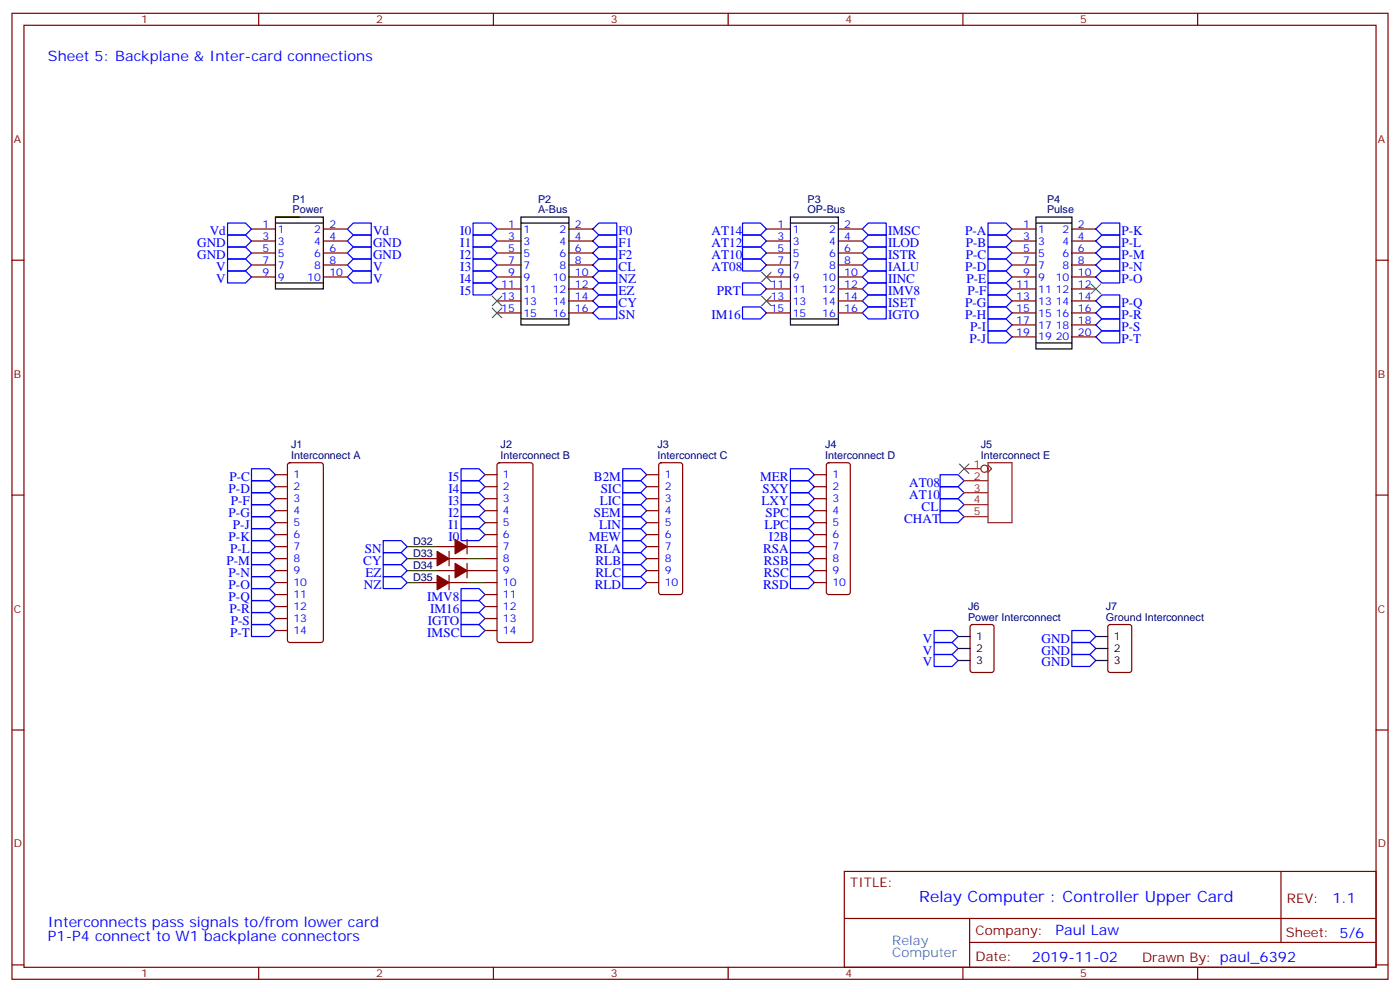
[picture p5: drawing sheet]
<svg xmlns="http://www.w3.org/2000/svg" width="412mm" height="292mm" viewBox="0 0 412 292" stroke-linecap="round" stroke-linejoin="round" font-family="sans-serif">
<g fill="none" stroke="#870000" stroke-width=".35">
<path d="M3.5 3.9h405.4v284.4h-405.4zM7.1 7.4h398.2v277.3h-398.2zM76.2 3.9v3.5M145.3 3.9v3.5M214.5 3.9v3.5M283.6 3.9v3.5M352.8 3.9v3.5M3.5 76.6h3.6M74.1 67.4h7M74.1 70.9h7M74.1 74.5h7M74.1 78h7"/>
<path d="M95.2 67.4h7.1M95.2 70.9h7.1M95.2 74.5h7.1M95.2 78h7.1M146.4 67.4h7.1M146.4 70.9h7.1M146.4 74.5h7.1M146.4 78h7.1M167.6 67.4h7M167.6 70.9h7M167.6 74.5h7M167.6 78h7"/>
<path d="M225.8 67.4h7M225.8 70.9h7M225.8 74.5h7M225.8 78h7M246.9 67.4h7.1M246.9 70.9h7.1M246.9 74.5h7.1M246.9 78h7.1M298.1 67.4h7.1M298.1 70.9h7.1M298.1 74.5h7.1M298.1 78h7.1"/>
<path d="M315.7 67.4h7.1M315.7 70.9h7.1M315.7 74.5h7.1M315.7 78h7.1M405.3 76.6h3.6M74.1 81.5h7M95.2 81.5h7.1M146.4 81.5h7.1M146.4 85.1h7.1M146.4 88.6h7.1M146.4 92.1h7.1M167.6 81.5h7"/>
<path d="M167.6 85.1h7M167.6 88.6h7M167.6 92.1h7M225.8 81.5h7M225.8 85.1h7M225.8 88.6h7M225.8 92.1h7M246.9 81.5h7.1M246.9 85.1h7.1M246.9 88.6h7.1M246.9 92.1h7.1M298.1 81.5h7.1"/>
<path d="M298.1 85.1h7.1M298.1 88.6h7.1M298.1 92.1h7.1M298.1 95.6h7.1M298.1 99.2h7.1M315.7 81.5h7.1M315.7 85.1h7.1M315.7 88.6h7.1M315.7 92.1h7.1M315.7 95.6h7.1M315.7 99.2h7.1M81.1 139.7h3.6"/>
<path d="M84.9 136.4l.5-.2h9.1l.5 .2 .2 .5v51.5l-.2 .5-.5 .2h-9.1l-.5-.2-.2-.5v-51.5zM142.9 139.7h3.5M146.6 136.4l.5-.2h9.2l.5 .2 .2 .5v51.5l-.2 .5-.5 .2h-9.2l-.5-.2-.2-.5v-51.5zM190.5 139.7h3.5M194.3 136.4l.4-.2h5.7l.5 .2 .2 .5v37.4l-.3 .5-.4 .2h-5.7l-.5-.2-.2-.5v-37.4zM239.9 139.7h3.5M243.7 136.4l.4-.2h5.7l.5 .2 .2 .5v37.4l-.3 .5-.4 .2h-5.7l-.5-.2-.2-.5v-37.4zM3.5 145.7h3.6M81.1 143.3h3.6M81.1 146.8h3.6M81.1 150.3h3.6M81.1 153.8h3.6"/>
<path d="M81.1 157.4h3.6M137.6 158.8v4.2M142.9 143.3h3.5M142.9 146.8h3.5M142.9 150.3h3.5M142.9 153.8h3.5M142.9 157.4h3.5M190.5 143.3h3.5M190.5 146.8h3.5M190.5 150.3h3.5M190.5 153.8h3.5M190.5 157.4h3.5"/>
<path d="M239.9 143.3h3.5M239.9 146.8h3.5M239.9 150.3h3.5M239.9 153.8h3.5M239.9 157.4h3.5M405.3 145.7h3.6M81.1 160.9h3.6M81.1 164.4h3.6M81.1 168h3.6M81.1 171.5h3.6M81.1 175h3.6M81.1 178.5h3.6"/>
<path d="M123.5 164.4h5.3M123.5 171.5h5.3M128.8 160.9h5.3M128.8 168h5.3M132.3 164.4h5.3M132.3 171.5h5.3M132.3 162.3v4.2M132.3 169.4v4.2M137.6 160.9h8.8M137.6 168h8.8M137.6 165.8v4.3M142.9 164.4h3.5"/>
<path d="M142.9 171.5h3.5M142.9 175h3.5M142.9 178.5h3.5M190.5 160.9h3.5M190.5 164.4h3.5M190.5 168h3.5M190.5 171.5h3.5M239.9 160.9h3.5M239.9 164.4h3.5M239.9 168h3.5M239.9 171.5h3.5M81.1 182.1h3.6"/>
<path d="M81.1 185.6h3.6M142.9 182.1h3.5M142.9 185.6h3.5M286 184l.5-.2h5.6l.7 .5v12.9l-.5 .7h-5.8l-.7-.4v-13zM326.6 184l.4-.2h5.7l.6 .5 .1 12.9-.5 .7h-5.9l-.6-.4-.1-13zM3.5 214.9h3.6M405.3 214.9h3.6M248.7 256.5h156.6v28.2h-156.6zM377.3 256.5v20.9M248.7 270.4h156.5M285.6 277.4h119.6M285.6 270.4v14.1"/>
<path d="M3.5 284h3.6M76.2 284.7v3.6M145.3 284.7v3.6M214.5 284.7v3.6M283.6 284.7v3.6M352.8 284.7v3.6M405.3 284h3.6"/>
</g>
<g fill="none" stroke="#00f" stroke-width=".35">
<path d="M67 79.8h5.3l1.8 1.7-1.8 1.8h-5.3zM67 76.2h5.3l1.8 1.8-1.8 1.8h-5.3zM67 72.7h5.3l1.8 1.8-1.8 1.7h-5.3zM67 69.2h5.3l1.8 1.7-1.8 1.8h-5.3zM67 65.7h5.3l1.8 1.7-1.8 1.8h-5.3zM104.1 79.8h5.3v3.5h-5.3l-1.8-1.8zM104.1 76.2h5.3v3.6h-5.3l-1.8-1.8zM104.1 72.7h5.3v3.5h-5.3l-1.8-1.7zM104.1 69.2h5.3v3.5h-5.3l-1.8-1.8zM104.1 65.7h5.3v3.5h-5.3l-1.8-1.8zM139.3 79.8h5.3l1.8 1.7-1.8 1.8h-5.3zM139.3 76.2h5.3l1.8 1.8-1.8 1.8h-5.3z"/>
<path d="M139.3 72.7h5.3l1.8 1.8-1.8 1.7h-5.3zM139.3 69.2h5.3l1.8 1.7-1.8 1.8h-5.3zM139.3 65.7h5.3l1.8 1.7-1.8 1.8h-5.3zM174.6 74.5l1.8-1.8h5.3v3.5h-5.3zM174.6 70.9l1.8-1.7h5.3v3.5h-5.3zM174.6 67.4l1.8-1.7h5.3v3.5h-5.3zM176.4 79.8h5.3v3.5h-5.3l-1.8-1.8zM176.4 76.2h5.3v3.6h-5.3l-1.8-1.8zM218.7 65.7h5.3l1.8 1.7-1.8 1.8h-5.3zM218.7 69.2h5.3l1.8 1.7-1.8 1.8h-5.3zM218.7 72.7h5.3l1.8 1.8-1.8 1.7h-5.3zM218.7 76.2h5.3l1.8 1.8-1.8 1.8h-5.3z"/>
<path d="M255.8 65.7h5.3v3.5h-5.3l-1.8-1.8zM255.8 69.2h5.3v3.5h-5.3l-1.8-1.8zM255.8 72.7h5.3v3.5h-5.3l-1.8-1.7zM255.8 76.2h5.3v3.6h-5.3l-1.8-1.8zM255.8 79.8h5.3v3.5h-5.3l-1.8-1.8zM291 79.8h5.3l1.8 1.7-1.8 1.8h-5.3zM291 76.2h5.3l1.8 1.8-1.8 1.8h-5.3zM291 72.7h5.3l1.8 1.8-1.8 1.7h-5.3zM291 69.2h5.3l1.8 1.7-1.8 1.8h-5.3zM291 65.7h5.3l1.8 1.7-1.8 1.8h-5.3zM322.8 70.9l1.8-1.7h5.2v3.5h-5.2zM324.6 76.2h5.2v3.6h-5.2l-1.8-1.8z"/>
<path d="M324.6 72.7h5.2v3.5h-5.2l-1.8-1.7zM324.6 65.7h5.2v3.5h-5.2l-1.8-1.8zM139.3 83.3h5.3l1.8 1.8-1.8 1.7h-5.3zM174.6 92.1l1.8-1.8h5.3v3.6h-5.3zM174.6 85.1l1.8-1.8h5.3v3.5h-5.3zM176.4 86.8h5.3v3.5h-5.3l-1.8-1.7zM218.7 90.3h5.3l1.8 1.8-1.8 1.8h-5.3zM218.7 83.3h5.3l1.8 1.8-1.8 1.7h-5.3zM255.8 83.3h5.3v3.5h-5.3l-1.8-1.7zM255.8 86.8h5.3v3.5h-5.3l-1.8-1.7zM255.8 90.3h5.3v3.6h-5.3l-1.8-1.8zM291 97.4h5.3l1.8 1.8-1.8 1.7h-5.3z"/>
<path d="M291 93.9h5.3l1.8 1.7-1.8 1.8h-5.3zM291 90.3h5.3l1.8 1.8-1.8 1.8h-5.3zM291 86.8h5.3l1.8 1.8-1.8 1.7h-5.3zM291 83.3h5.3l1.8 1.8-1.8 1.7h-5.3zM322.8 88.6l1.8-1.8h5.2v3.5h-5.2zM322.8 81.5l1.8-1.7h5.2v3.5h-5.2zM324.6 97.4h5.2v3.5h-5.2l-1.8-1.7zM324.6 93.9h5.2v3.5h-5.2l-1.8-1.8zM324.6 90.3h5.2v3.6h-5.2l-1.8-1.8zM74.1 138h5.3l1.7 1.7-1.7 1.8h-5.3zM135.8 138h5.3l1.8 1.7-1.8 1.8h-5.3zM183.4 138h5.3l1.8 1.7-1.8 1.8h-5.3z"/>
<path d="M232.8 138h5.3l1.8 1.7-1.8 1.8h-5.3zM276.9 139.7h5.3l1.8 1.8-1.8 1.8h-5.3zM74.1 159.1h5.3l1.7 1.8-1.7 1.8h-5.3zM74.1 155.6h5.3l1.7 1.8-1.7 1.7h-5.3zM74.1 152.1h5.3l1.7 1.7-1.7 1.8h-5.3zM74.1 148.6h5.3l1.7 1.7-1.7 1.8h-5.3zM74.1 145h5.3l1.7 1.8-1.7 1.8h-5.3zM74.1 141.5h5.3l1.7 1.8-1.7 1.7h-5.3zM112.9 159.1h5.3l1.7 1.8-1.7 1.8h-5.3zM135.8 141.5h5.3l1.8 1.8-1.8 1.7h-5.3zM135.8 145h5.3l1.8 1.8-1.8 1.8h-5.3zM135.8 148.6h5.3l1.8 1.7-1.8 1.8h-5.3z"/>
<path d="M135.8 152.1h5.3l1.8 1.7-1.8 1.8h-5.3zM135.8 155.6h5.3l1.8 1.8-1.8 1.7h-5.3zM183.4 141.5h5.3l1.8 1.8-1.8 1.7h-5.3zM183.4 145h5.3l1.8 1.8-1.8 1.8h-5.3zM183.4 148.6h5.3l1.8 1.7-1.8 1.8h-5.3zM183.4 152.1h5.3l1.8 1.7-1.8 1.8h-5.3zM183.4 155.6h5.3l1.8 1.8-1.8 1.7h-5.3zM183.4 159.1h5.3l1.8 1.8-1.8 1.8h-5.3zM232.8 159.1h5.3l1.8 1.8-1.8 1.8h-5.3zM232.8 155.6h5.3l1.8 1.8-1.8 1.7h-5.3zM232.8 152.1h5.3l1.8 1.7-1.8 1.8h-5.3zM232.8 148.6h5.3l1.8 1.7-1.8 1.8h-5.3z"/>
<path d="M232.8 145h5.3l1.8 1.8-1.8 1.8h-5.3zM232.8 141.5h5.3l1.8 1.8-1.8 1.7h-5.3zM276.9 150.3h5.3l1.8 1.8-1.8 1.7h-5.3zM276.9 146.8h5.3l1.8 1.8-1.8 1.7h-5.3zM276.9 143.3h5.3l1.8 1.7-1.8 1.8h-5.3zM74.1 176.8h5.3l1.7 1.7-1.7 1.8h-5.3zM74.1 173.2h5.3l1.7 1.8-1.7 1.8h-5.3zM74.1 169.7h5.3l1.7 1.8-1.7 1.7h-5.3zM74.1 166.2h5.3l1.7 1.8-1.7 1.7h-5.3zM74.1 162.7h5.3l1.7 1.7-1.7 1.8h-5.3zM112.9 162.7h5.3l1.7 1.7-1.7 1.8h-5.3zM112.9 166.2h5.3l1.7 1.8-1.7 1.7h-5.3z"/>
<path d="M112.9 169.7h5.3l1.7 1.8-1.7 1.7h-5.3zM135.8 173.2h5.3l1.8 1.8-1.8 1.8h-5.3zM135.8 176.8h5.3l1.8 1.7-1.8 1.8h-5.3zM183.4 162.7h5.3l1.8 1.7-1.8 1.8h-5.3zM183.4 166.2h5.3l1.8 1.8-1.8 1.7h-5.3zM183.4 169.7h5.3l1.8 1.8-1.8 1.7h-5.3zM232.8 169.7h5.3l1.8 1.8-1.8 1.7h-5.3zM232.8 166.2h5.3l1.8 1.8-1.8 1.7h-5.3zM232.8 162.7h5.3l1.8 1.7-1.8 1.8h-5.3zM74.1 180.3h5.3l1.7 1.8-1.7 1.7h-5.3zM74.1 183.8h5.3l1.7 1.8-1.7 1.8h-5.3zM135.8 183.8h5.3l1.8 1.8-1.8 1.8h-5.3z"/>
<path d="M135.8 180.3h5.3l1.8 1.8-1.8 1.7h-5.3zM275.2 185.6h5.3l1.7 1.8-1.7 1.7h-5.3zM275.2 189.1h5.3l1.7 1.8-1.7 1.8h-5.3zM275.2 192.7h5.3l1.7 1.7-1.7 1.8h-5.3zM315.7 185.6h5.3l1.8 1.8-1.8 1.7h-5.3zM315.7 189.1h5.3l1.8 1.8-1.8 1.8h-5.3zM315.7 192.7h5.3l1.8 1.7-1.8 1.8h-5.3z"/>
</g>
<path d="M119.9 164.4h3.6M119.9 171.5h3.6M119.9 160.9h8.9M119.9 168h8.9M137.6 164.4h5.3M137.6 171.5h5.3" fill="none" stroke="#008700" stroke-width=".35"/>
<g fill="none" stroke="#000" stroke-width=".35">
<path d="M81.1 63.9h14.1v21.2h-14.1zM81.1 65.7h14.1M81.1 63.9h7.1M153.5 63.9h14.1v31.7h-14.1zM153.5 65.7h14.1M232.8 63.9h14.1v31.7h-14.1zM232.8 65.7h14.1M305.2 63.9h10.5v38.8h-10.5zM305.2 65.7h10.5M81.1 83.3h14.1M153.5 93.9h14.1M232.8 93.9h14.1"/>
<path d="M305.2 100.9h10.5M282.2 187.4h3.6M282.2 190.9h3.6M282.2 194.4h3.6M322.8 187.4h3.5M322.8 190.9h3.5M322.8 194.4h3.5"/>
</g>
<g fill="none" stroke="#8c2424" stroke-width=".35">
<path d="M284 138h4.9M291 136.9l1.1 1.1-1.1 1M291 136.2h7.1v17.6h-7.1zM284 141.5h7M284 145h7M284 148.6h7M284 152.1h7"/>
<circle cx="290" cy="138" r="1.06"/>
</g>
<g fill="#870000" stroke="#870000" stroke-width=".35">
<path d="M134.1 158.8l3.5 2.1-3.5 2.1z"/>
<path d="M128.8 162.3l3.5 2.1-3.5 2.1z"/>
<path d="M134.1 165.8l3.5 2.2-3.5 2.1z"/>
<path d="M128.8 169.4l3.5 2.1-3.5 2.1z"/>
</g>
<path d="M145 87.2l2.8 2.8M145 90.7l2.8 2.8M147.8 87.2l-2.8 2.8M147.8 90.7l-2.8 2.8M224.4 87.2l2.8 2.8M224.4 80.1l2.8 2.8M227.2 87.2l-2.8 2.8M227.2 80.1l-2.8 2.8M321.4 83.6l2.8 2.9M324.2 83.6l-2.8 2.9M282.6 136.6l2.8 2.8M285.4 136.6l-2.8 2.8" fill="none" stroke="#3c3" stroke-width=".35"/>
<text font-size="4.6" fill="#00f" x="270.8" y="265.5">Relay Computer : Controller Upper Card</text>
<g font-size="4.2" fill="#00f">
<text x="14.1" y="18">Sheet 5: Backplane &amp; Inter-card connections</text>
<text x="392.5" y="265.8">1.1</text>
<text x="14.1" y="272.8">Interconnects pass signals to/from lower card</text>
<text x="310.9" y="275.3">Paul Law</text>
<text x="14.1" y="277">P1-P4 connect to W1 backplane connectors</text>
<text x="304" y="283.1">2019-11-02</text>
</g>
<g font-size="3.9" fill="#00f">
<text x="61.8" y="69.2">Vd</text>
<text x="109.9" y="69.2">Vd</text>
<text x="135.6" y="69.2">I0</text>
<text x="182.2" y="69.2">F0</text>
<text x="209.6" y="69.2">AT14</text>
<text x="261.6" y="69.2">IMSC</text>
<text x="284.3" y="69.2">P-A</text>
<text x="330.4" y="69.2">P-K</text>
<text x="58.1" y="76.2">GND</text>
<text x="58.1" y="72.7">GND</text>
<text x="109.9" y="76.2">GND</text>
<text x="109.9" y="72.7">GND</text>
<text x="135.6" y="76.2">I2</text>
<text x="135.6" y="72.7">I1</text>
<text x="182.2" y="76.2">F2</text>
<text x="182.2" y="72.7">F1</text>
<text x="209.6" y="72.7">AT12</text>
<text x="209.6" y="76.2">AT10</text>
<text x="261.6" y="72.7">ILOD</text>
<text x="261.6" y="76.2">ISTR</text>
<text x="284.5" y="76.2">P-C</text>
<text x="284.5" y="72.7">P-B</text>
<text x="330.4" y="76.2">P-M</text>
<text x="330.4" y="72.7">P-L</text>
<text x="63.7" y="83.3">V</text>
<text x="63.7" y="79.8">V</text>
<text x="109.9" y="83.3">V</text>
<text x="109.9" y="79.8">V</text>
<text x="135.6" y="83.3">I4</text>
<text x="135.6" y="79.8">I3</text>
<text x="182.2" y="83.3">NZ</text>
<text x="182.2" y="79.8">CL</text>
<text x="209.6" y="79.8">AT08</text>
<text x="261.6" y="79.8">IALU</text>
<text x="261.6" y="83.3">IINC</text>
<text x="284.3" y="79.8">P-D</text>
<text x="284.7" y="83.3">P-E</text>
<text x="330.4" y="83.3">P-O</text>
<text x="330.4" y="79.8">P-N</text>
<text x="135.6" y="86.8">I5</text>
<text x="182.2" y="86.8">EZ</text>
<text x="211.1" y="86.8">PRT</text>
<text x="261.6" y="86.8">IMV8</text>
<text x="285" y="86.8">P-F</text>
<text x="182.2" y="93.9">SN</text>
<text x="182.2" y="90.3">CY</text>
<text x="209.6" y="93.9">IM16</text>
<text x="261.6" y="90.3">ISET</text>
<text x="261.6" y="93.9">IGTO</text>
<text x="284.3" y="93.9">P-H</text>
<text x="284.3" y="90.3">P-G</text>
<text x="330.4" y="93.9">P-R</text>
<text x="330.4" y="90.3">P-Q</text>
<text x="285.6" y="100.9">P-J</text>
<text x="285.8" y="97.4">P-I</text>
<text x="330.4" y="100.9">P-T</text>
<text x="330.4" y="97.4">P-S</text>
<text x="67.6" y="141.5">P-C</text>
<text x="132.1" y="141.5">I5</text>
<text x="175" y="141.5">B2M</text>
<text x="223.9" y="141.5">MER</text>
<text x="267.8" y="143.3">AT08</text>
<text x="67.3" y="145">P-D</text>
<text x="68" y="148.6">P-F</text>
<text x="132.1" y="145">I4</text>
<text x="132.1" y="148.6">I3</text>
<text x="176.7" y="148.6">LIC</text>
<text x="176.9" y="145">SIC</text>
<text x="224.3" y="148.6">LXY</text>
<text x="224.6" y="145">SXY</text>
<text x="267.8" y="146.8">AT10</text>
<text x="67.3" y="152.1">P-G</text>
<text x="68.6" y="155.6">P-J</text>
<text x="132.1" y="152.1">I2</text>
<text x="132.1" y="155.6">I1</text>
<text x="175" y="152.1">SEM</text>
<text x="176.5" y="155.6">LIN</text>
<text x="225.2" y="155.6">LPC</text>
<text x="225.5" y="152.1">SPC</text>
<text x="266.4" y="153.8">CHAT</text>
<text x="271.5" y="150.3">CL</text>
<text x="67.3" y="159.1">P-K</text>
<text x="132.1" y="159.1">I0</text>
<text x="173.4" y="159.1">MEW</text>
<text x="226.5" y="159.1">I2B</text>
<text x="66.7" y="166.2">P-M</text>
<text x="67.8" y="162.7">P-L</text>
<text x="107" y="166.2">CY</text>
<text x="107.4" y="162.7">SN</text>
<text x="175.2" y="162.7">RLA</text>
<text x="175.4" y="166.2">RLB</text>
<text x="224.8" y="162.7">RSA</text>
<text x="225" y="166.2">RSB</text>
<text x="67.3" y="173.2">P-O</text>
<text x="67.3" y="169.7">P-N</text>
<text x="107.2" y="173.2">NZ</text>
<text x="107.6" y="169.7">EZ</text>
<text x="175.2" y="173.2">RLD</text>
<text x="175.4" y="169.7">RLC</text>
<text x="224.8" y="173.2">RSD</text>
<text x="225" y="169.7">RSC</text>
<text x="67.3" y="176.8">P-Q</text>
<text x="125.8" y="176.8">IMV8</text>
<text x="67.6" y="180.3">P-R</text>
<text x="68" y="183.8">P-S</text>
<text x="126.1" y="183.8">IGTO</text>
<text x="126.7" y="180.3">IM16</text>
<text x="67.8" y="187.4">P-T</text>
<text x="125.9" y="187.4">IMSC</text>
<text x="271.8" y="189.1">V</text>
<text x="306.8" y="189.1">GND</text>
<text x="271.8" y="192.7">V</text>
<text x="271.8" y="196.2">V</text>
<text x="306.8" y="192.7">GND</text>
<text x="306.8" y="196.2">GND</text>
</g>
<g font-size="3.9" fill="#800">
<text x="250.5" y="261.1">TITLE:</text>
<text x="379.1" y="265.8">REV:</text>
<text x="287.4" y="275.3">Company:</text>
<text x="378.7" y="275.9">Sheet: 5/6</text>
<text x="287.4" y="283">Date:</text>
<text x="336.4" y="283.1">Drawn By: paul_6392</text>
</g>
<g font-size="3.9" fill="#39c">
<text x="262.8" y="278">Relay</text>
<text x="262.8" y="281.6">Computer</text>
</g>
<g font-size="3.2" fill="#800">
<text x="41.6" y="6.9">1</text>
<text x="110.8" y="6.9">2</text>
<text x="179.9" y="6.9">3</text>
<text x="249.1" y="6.9">4</text>
<text x="318.2" y="6.9">5</text>
<text x="4.1" y="42">A</text>
<text x="405.9" y="42">A</text>
<text x="4.1" y="111.2">B</text>
<text x="405.9" y="111.2">B</text>
<text x="4.1" y="180.3">C</text>
<text x="405.9" y="180.3">C</text>
<text x="4.1" y="249.4">D</text>
<text x="405.9" y="249.4">D</text>
<text x="41.6" y="287.7">1</text>
<text x="110.8" y="287.7">2</text>
<text x="179.9" y="287.7">3</text>
<text x="249.1" y="287.7">4</text>
<text x="318.2" y="287.7">5</text>
</g>
<g font-size="3.2" fill="#000080">
<text x="86.2" y="59.6">P1</text>
<text x="158.5" y="59.7">P2</text>
<text x="237.9" y="59.7">P3</text>
<text x="308.4" y="59.6">P4</text>
<text x="86.2" y="62.8">Power</text>
<text x="158.5" y="62.8">A-Bus</text>
<text x="237.9" y="62.8">OP-Bus</text>
<text x="308.4" y="62.8">Pulse</text>
<text x="85.7" y="132">J1</text>
<text x="147.5" y="132">J2</text>
<text x="193.7" y="132">J3</text>
<text x="243.1" y="132">J4</text>
<text x="289" y="132">J5</text>
<text x="85.7" y="135.1">Interconnect A</text>
<text x="147.5" y="135.1">Interconnect B</text>
<text x="193.7" y="135.1">Interconnect C</text>
<text x="243.1" y="135.1">Interconnect D</text>
<text x="289" y="135.1">Interconnect E</text>
<text x="121.7" y="160.4">D32</text>
<text x="121.7" y="163.9">D33</text>
<text x="121.7" y="167.4">D34</text>
<text x="121.7" y="171">D35</text>
<text x="285.2" y="179.6">J6</text>
<text x="325.7" y="179.6">J7</text>
<text x="285.2" y="182.8">Power Interconnect</text>
<text x="325.7" y="182.8">Ground Interconnect</text>
</g>
<g font-size="3.2" fill="#00f">
<text x="77.4" y="67.1">1</text>
<text x="77.4" y="70.6">3</text>
<text x="81.8" y="68.5">1</text>
<text x="92.5" y="68.5">2</text>
<text x="97" y="67.1">2</text>
<text x="97" y="70.6">4</text>
<text x="149.7" y="67.1">1</text>
<text x="149.7" y="70.6">3</text>
<text x="154.2" y="68.5">1</text>
<text x="164.8" y="68.5">2</text>
<text x="169.3" y="67.1">2</text>
<text x="169.3" y="70.6">4</text>
<text x="229.1" y="67.1">1</text>
<text x="229.1" y="70.6">3</text>
<text x="233.5" y="68.5">1</text>
<text x="244.2" y="68.5">2</text>
<text x="248.7" y="67.1">2</text>
<text x="248.7" y="70.6">4</text>
<text x="301.4" y="67.1">1</text>
<text x="301.4" y="70.6">3</text>
<text x="305.9" y="68.5">1</text>
<text x="313" y="68.5">2</text>
<text x="317.5" y="67.1">2</text>
<text x="317.5" y="70.6">4</text>
<text x="77.4" y="74.1">5</text>
<text x="77.4" y="77.6">7</text>
<text x="81.8" y="72">3</text>
<text x="81.8" y="75.5">5</text>
<text x="92.5" y="72">4</text>
<text x="92.5" y="75.5">6</text>
<text x="97" y="74.1">6</text>
<text x="97" y="77.6">8</text>
<text x="149.7" y="74.1">5</text>
<text x="149.7" y="77.6">7</text>
<text x="154.2" y="72">3</text>
<text x="154.2" y="75.5">5</text>
<text x="164.8" y="72">4</text>
<text x="164.8" y="75.5">6</text>
<text x="169.3" y="74.1">6</text>
<text x="169.3" y="77.6">8</text>
<text x="229.1" y="74.1">5</text>
<text x="229.1" y="77.6">7</text>
<text x="233.5" y="72">3</text>
<text x="233.5" y="75.5">5</text>
<text x="244.2" y="72">4</text>
<text x="244.2" y="75.5">6</text>
<text x="248.7" y="74.1">6</text>
<text x="248.7" y="77.6">8</text>
<text x="301.4" y="74.1">5</text>
<text x="301.4" y="77.6">7</text>
<text x="305.9" y="72">3</text>
<text x="305.9" y="75.5">5</text>
<text x="313" y="72">4</text>
<text x="313" y="75.5">6</text>
<text x="317.5" y="74.1">6</text>
<text x="317.5" y="77.6">8</text>
<text x="77.4" y="81.2">9</text>
<text x="81.8" y="79.1">7</text>
<text x="81.8" y="82.6">9</text>
<text x="90.5" y="82.6">10</text>
<text x="92.5" y="79.1">8</text>
<text x="97" y="81.2">10</text>
<text x="149.7" y="81.2">9</text>
<text x="154.2" y="79.1">7</text>
<text x="154.2" y="82.6">9</text>
<text x="162.8" y="82.6">10</text>
<text x="164.8" y="79.1">8</text>
<text x="169.3" y="81.2">10</text>
<text x="229.1" y="81.2">9</text>
<text x="233.5" y="79.1">7</text>
<text x="233.5" y="82.6">9</text>
<text x="242.2" y="82.6">10</text>
<text x="244.2" y="79.1">8</text>
<text x="248.7" y="81.2">10</text>
<text x="301.4" y="81.2">9</text>
<text x="305.9" y="79.1">7</text>
<text x="305.9" y="82.6">9</text>
<text x="311" y="82.6">10</text>
<text x="313" y="79.1">8</text>
<text x="317.5" y="81.2">10</text>
<text x="147.7" y="84.7">11</text>
<text x="147.7" y="88.2">13</text>
<text x="154.2" y="86.1">11</text>
<text x="154.2" y="89.6">13</text>
<text x="162.8" y="86.1">12</text>
<text x="162.8" y="89.6">14</text>
<text x="169.3" y="84.7">12</text>
<text x="169.3" y="88.2">14</text>
<text x="227" y="84.7">11</text>
<text x="227" y="88.2">13</text>
<text x="233.5" y="86.1">11</text>
<text x="233.5" y="89.6">13</text>
<text x="242.2" y="86.1">12</text>
<text x="242.2" y="89.6">14</text>
<text x="248.7" y="84.7">12</text>
<text x="248.7" y="88.2">14</text>
<text x="299.4" y="84.7">11</text>
<text x="299.4" y="88.2">13</text>
<text x="305.9" y="86.1">11</text>
<text x="305.9" y="89.6">13</text>
<text x="311" y="86.1">12</text>
<text x="311" y="89.6">14</text>
<text x="317.5" y="84.7">12</text>
<text x="317.5" y="88.2">14</text>
<text x="147.7" y="91.8">15</text>
<text x="154.2" y="93.2">15</text>
<text x="162.8" y="93.2">16</text>
<text x="169.3" y="91.8">16</text>
<text x="227" y="91.8">15</text>
<text x="233.5" y="93.2">15</text>
<text x="242.2" y="93.2">16</text>
<text x="248.7" y="91.8">16</text>
<text x="299.4" y="91.8">15</text>
<text x="299.4" y="95.3">17</text>
<text x="305.9" y="93.2">15</text>
<text x="311" y="93.2">16</text>
<text x="317.5" y="91.8">16</text>
<text x="317.5" y="95.3">18</text>
<text x="299.4" y="98.8">19</text>
<text x="305.9" y="96.7">17</text>
<text x="305.9" y="100.2">19</text>
<text x="311" y="96.7">18</text>
<text x="311" y="100.2">20</text>
<text x="317.5" y="98.8">20</text>
<text x="86.4" y="140.8">1</text>
<text x="148.2" y="140.8">1</text>
<text x="195.8" y="140.8">1</text>
<text x="245.2" y="140.8">1</text>
<text x="86.4" y="144.3">2</text>
<text x="86.4" y="147.8">3</text>
<text x="148.2" y="144.3">2</text>
<text x="148.2" y="147.8">3</text>
<text x="195.8" y="144.3">2</text>
<text x="195.8" y="147.8">3</text>
<text x="245.2" y="144.3">2</text>
<text x="245.2" y="147.8">3</text>
<text x="86.4" y="151.4">4</text>
<text x="86.4" y="154.9">5</text>
<text x="148.2" y="151.4">4</text>
<text x="148.2" y="154.9">5</text>
<text x="195.8" y="151.4">4</text>
<text x="195.8" y="154.9">5</text>
<text x="245.2" y="151.4">4</text>
<text x="245.2" y="154.9">5</text>
<text x="86.4" y="158.4">6</text>
<text x="86.4" y="162">7</text>
<text x="148.2" y="158.4">6</text>
<text x="148.2" y="162">7</text>
<text x="195.8" y="158.4">6</text>
<text x="195.8" y="162">7</text>
<text x="245.2" y="158.4">6</text>
<text x="245.2" y="162">7</text>
<text x="86.4" y="165.5">8</text>
<text x="148.2" y="165.5">8</text>
<text x="195.8" y="165.5">8</text>
<text x="245.2" y="165.5">8</text>
<text x="86.4" y="169">9</text>
<text x="86.4" y="172.5">10</text>
<text x="148.2" y="169">9</text>
<text x="148.2" y="172.5">10</text>
<text x="195.8" y="169">9</text>
<text x="195.8" y="172.5">10</text>
<text x="245.2" y="169">9</text>
<text x="245.2" y="172.5">10</text>
<text x="86.4" y="176.1">11</text>
<text x="86.4" y="179.6">12</text>
<text x="148.2" y="176.1">11</text>
<text x="148.2" y="179.6">12</text>
<text x="86.4" y="183.1">13</text>
<text x="148.2" y="183.1">13</text>
<text x="86.4" y="186.7">14</text>
<text x="148.2" y="186.7">14</text>
</g>
<g font-size="3.2" fill="#8d2323">
<text x="286.9" y="137.6">1</text>
<text x="286.9" y="141.1">2</text>
<text x="286.9" y="144.7">3</text>
<text x="286.9" y="148.2">4</text>
<text x="286.9" y="151.7">5</text>
</g>
<g font-size="3.2">
<text x="287.5" y="188.4">1</text>
<text x="287.5" y="191.9">2</text>
<text x="328.1" y="188.4">1</text>
<text x="328.1" y="191.9">2</text>
<text x="287.5" y="195.5">3</text>
<text x="328.1" y="195.5">3</text>
</g>
</svg>
